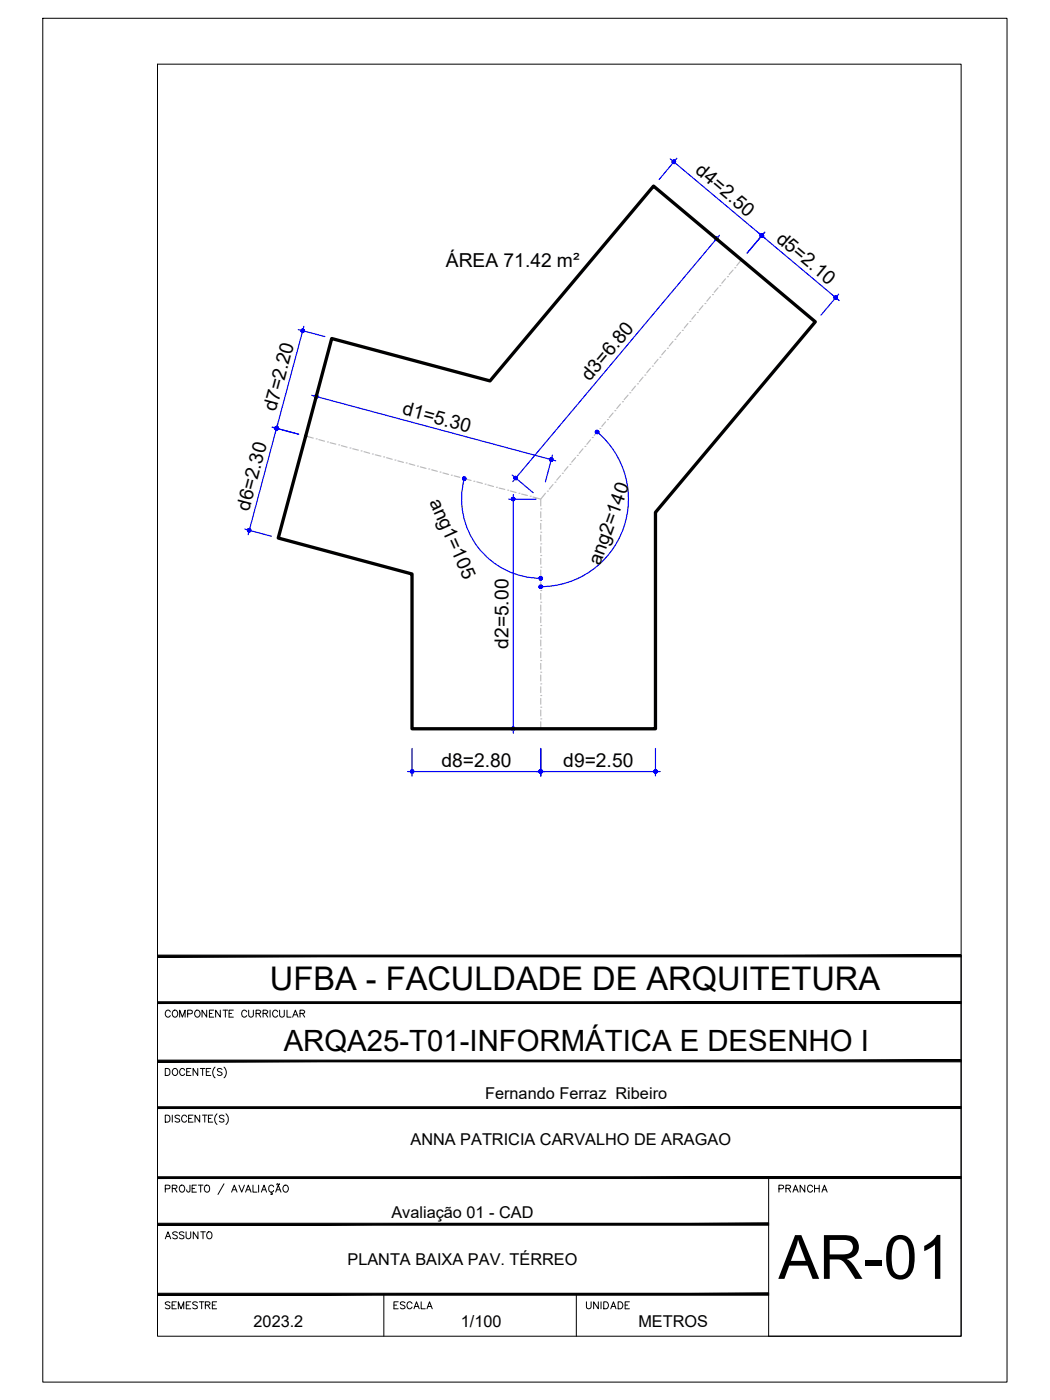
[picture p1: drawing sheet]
<svg xmlns="http://www.w3.org/2000/svg" width="229mm" height="305mm" viewBox="0 0 229 305" stroke-linecap="round" stroke-linejoin="round" font-family="sans-serif">
<!-- layer: ARQ_EIXO CINZA 04 -->
<g fill="none" stroke="#bababa" stroke-width=".25">
<path d="M159.6 58.8l-.9 .9M160 58.3h.1M161.4 56.6l-1 1.2M142 79.7h.1M143.3 78.2l-.8 1M143.7 77.8h.1M144.9 76.3l-.8 1M145.3 75.8h.1M146.5 74.3l-.8 1M146.9 73.9h.1M148.2 72.4l-.9 1M148.5 71.9h.1"/>
<path d="M149.8 70.4l-.8 1M150.2 70h.1M151.4 68.5l-.8 1M151.8 68h.1M153 66.5l-.8 1M153.5 66.1h.1M154.7 64.6l-.8 1M155.1 64.1h.1M156.3 62.7l-.8 .9M156.7 62.2h.1M157.9 60.7l-.8 1M158.4 60.2h.1"/>
<path d="M66.5 95l1.7 .4M68.8 95.5h.1M69.4 95.7l1.3 .4M71.3 96.2h.1M71.9 96.4l1.2 .3M73.7 96.9h.1M74.3 97l1.3 .4M76.2 97.5h.1M76.8 97.7l1.2 .3M78.6 98.2h.1M79.2 98.3l1.3 .4M81.1 98.8h.1"/>
<path d="M81.7 99l1.2 .3M83.5 99.5h.1M84.2 99.7l1.2 .3M125.3 99.7l-.8 .9M125.7 99.1h.1M126.9 97.7l-.8 1M127.3 97.2h.1M128.6 95.8l-.8 .9M128.9 95.3h.1M130.2 93.8l-.8 1M130.6 93.3h.1M131.8 91.9l-.8 .9"/>
<path d="M132.2 91.4h.1M133.5 89.9l-.9 1M133.9 89.4h.1M135.1 88l-.8 .9M135.5 87.5h.1M136.7 86l-.8 1M137.1 85.5h.1M138.3 84.1l-.8 .9M138.8 83.6h.1M140 82.1l-.8 1M140.4 81.7h.1M141.6 80.2l-.8 1"/>
<path d="M86 100.2h.1M86.6 100.3l1.2 .4M88.4 100.8h.1M89.1 101l1.2 .3M90.9 101.5h.1M91.5 101.6l1.3 .4M93.3 102.1h.1M94 102.3l1.2 .3M95.8 102.8h.1M96.4 103l1.3 .3M98.3 103.5h.1M98.9 103.6l1.2 .3"/>
<path d="M100.7 104.1h.1M101.3 104.3l1.3 .3M103.2 104.8h.1M103.8 104.9l1.2 .3M105.6 105.4h.1M106.2 105.6l1.2 .3M108.1 106.1h.1M108.7 106.3l1.2 .3M110.5 106.7h.1M111.1 106.9l1.3 .3M113 107.4h.1M113.6 107.6l1.2 .3"/>
<path d="M115.4 108h.1M116 108.2l1.7 .5M117.7 118.4h.1M117.7 115.9h.1M117.7 113.3h.1M117.7 110.8h.1M117.7 111.4v1.3M117.7 114v1.2M117.7 116.5v1.3M117.7 119v1.3M118.7 107.4l-1 1.3v1.5M119.2 106.9h.1"/>
<path d="M120.4 105.5l-.8 1M120.8 105h.1M122 103.5l-.8 1M122.4 103h.1M123.7 101.6l-.8 1M124.1 101.1h.1M117.7 138.7h.1M117.7 136.2h.1M117.7 133.6h.1M117.7 131.1h.1M117.7 128.6h.1M117.7 126h.1"/>
<path d="M117.7 123.5h.1M117.7 120.9h.1M117.7 121.6v1.3M117.7 124.1v1.3M117.7 126.7v1.2M117.7 129.2v1.3M117.7 131.7v1.3M117.7 134.3v1.3M117.7 136.8v1.3M117.7 139.4v1.2M117.7 156.5h.1M117.7 154h.1"/>
<path d="M117.7 151.4h.1M117.7 148.9h.1M117.7 146.3h.1M117.7 143.8h.1M117.7 141.3h.1M117.7 141.9v1.3M117.7 144.4v1.3M117.7 147v1.3M117.7 149.5v1.3M117.7 152.1v1.2M117.7 154.6v1.3M117.7 157.1v1.6"/>
</g>
<!-- layer: COTA AZUL -->
<g fill="none" stroke="#00f" stroke-width=".25">
<path d="M145.9 34.6l20.7 17.3M147.4 34.5l-3.9 4.6M155.2 51.4l4.6 3.8M156.6 51.2l-45 53.7M165.1 50.7l17.6 14.7M166.5 50.5l-3.9 4.6M64.9 71.8l5.8 1.5M66.2 71l-12.2 45.4M182.6 64.1l-3.9 4.5M59.3 93l5.7 1.5M67.9 86.1l53.1 14.2M69.1 85.4l-1.6 5.8"/>
<path d="M120.3 99.1l-1.6 5.8M130 94a19.1 19.1 0 0 1 5.7 21.2 19.1 19.1 0 0 1-17.9 12.5M53.3 115.2l5.8 1.6M101.1 104.2a17.3 17.3 0 0 0 16.7 21.7M110.7 108.7h6M111.5 103.4l4.6 3.9M111.8 107.7v51.9M110.7 158.7h6M88.7 168h55M89.7 162.9v6.1M117.7 162.9v6.1M142.7 162.9v6.1"/>
</g>
<!-- layer: 0 -->
<g fill="#00f" stroke="#00f" stroke-width=".22">
<path d="M68.5 86.2v.2l.3-.1zM68.5 86.4l.3-.1-.2 .3zM68.8 86.3l-.2 .3 .1 .1z"/>
<path d="M68.8 86.3l-.1 .4h.2zM68.8 86.3l.3 .3-.2 .1zM68.8 86.3l.3 .3 .1-.2z"/>
<path d="M68.8 86.3l.4 .1v-.2zM69.1 86.1l.1 .1-.4 .1zM68.9 86l-.1 .3 .3-.2z"/>
<path d="M68.7 86l.1 .3 .1-.3zM68.6 86.1l.1-.1 .1 .3zM68.6 86.1l-.1 .1 .3 .1z"/>
<path d="M120 100l.4 .2v-.3zM120 100l.3-.2 .1 .1zM120.1 99.7l-.1 .3 .3-.2z"/>
<path d="M119.9 99.7l.1 .3 .1-.3zM119.8 99.8l.1-.1 .1 .3zM119.8 99.8l-.1 .1 .3 .1z"/>
<path d="M119.7 99.9v.3l.3-.2zM119.7 100.2l.3-.2-.2 .3zM120 100l-.2 .3 .1 .1z"/>
<path d="M120 100l-.1 .4h.2zM120 100l.3 .3-.2 .1zM120 100l.3 .3 .1-.1z"/>
<path d="M111.5 108.3l.3 .4v-.4zM111.5 108.3l.3 .4-.4-.2zM111.4 108.5v.2h.4z"/>
<path d="M111.4 108.7v.1l.4-.1zM111.4 108.8l.4-.1-.3 .3zM111.8 108.7l-.3 .3 .3 .1z"/>
<path d="M111.8 108.7v.4l.1-.1zM111.8 108.7l.3 .1-.2 .2zM111.8 108.7l.3 .1v-.1z"/>
<path d="M111.8 108.7h.3v-.2zM111.9 108.3l.2 .2-.3 .2zM111.8 108.3v.4l.1-.4z"/>
<path d="M111.8 158.7v.3h.1zM111.8 158.7l.3 .1-.2 .2zM111.8 158.7l.3 .1v-.1z"/>
<path d="M111.8 158.7h.3v-.2zM111.9 158.3l.2 .2-.3 .2zM111.8 158.3v.4l.1-.4z"/>
<path d="M111.5 158.3l.3 .4v-.4zM111.5 158.3l.3 .4-.4-.2zM111.4 158.5v.2h.4z"/>
<path d="M111.4 158.7v.1l.4-.1zM111.4 158.8l.4-.1-.3 .3zM111.8 158.7l-.3 .3h.3z"/>
<path d="M112.3 104.1l-.3 .3h.2zM112.3 104.1l.1 .3h-.2zM112.3 104.1l.1 .3 .2-.1z"/>
<path d="M112.3 104.1l.3 .2v-.2zM112.3 104.1l.3-.2v.2zM112.5 103.8l-.2 .3 .3-.2z"/>
<path d="M112.3 103.7v.4l.2-.3zM112.1 103.7h.2v.4zM112 103.8l.3 .3-.2-.4z"/>
<path d="M112 103.8l-.1 .2 .4 .1zM111.9 104l.4 .1-.4 .1zM111.9 104.2l.1 .2 .3-.3z"/>
<path d="M156 51.6v.4l.2-.3zM155.8 51.6h.2v.4zM155.7 51.7l.3 .3-.2-.4z"/>
<path d="M155.7 51.7l-.1 .2 .4 .1zM155.6 51.9l.4 .1-.4 .1zM155.6 52.1l.1 .2 .3-.3z"/>
<path d="M156 52l-.3 .3 .2 .1zM156 52l.1 .3-.2 .1zM156 52l.1 .3 .2-.1z"/>
<path d="M156 52l.3 .2v-.1zM156 52l.3-.1v.2zM156.2 51.7l-.2 .3 .3-.1z"/>
<path d="M146.4 35l-.1 .2h.4zM146.3 35.2h.4l-.4 .1zM146.3 35.3l.2 .2 .2-.3z"/>
<path d="M146.7 35.2l-.2 .3 .1 .1zM146.7 35.2l.2 .4h-.3zM146.7 35.2l.2 .4 .1-.1z"/>
<path d="M146.7 35.2l.3 .3 .1-.2zM146.7 35.2l.4-.1v.2zM146.9 34.9l-.2 .3 .4-.1z"/>
<path d="M146.8 34.8l-.1 .4 .2-.3zM146.6 34.9l.2-.1-.1 .4zM146.4 35l.3 .2-.1-.3z"/>
<path d="M165.9 51.3l.3 .2v-.1zM165.9 51.3l.3-.1v.2zM166.1 51l-.2 .3 .3-.1z"/>
<path d="M165.9 50.9v.4l.2-.3zM165.7 50.9h.2v.4zM165.6 51.1l.3 .2-.2-.4z"/>
<path d="M165.6 51.1l-.1 .1 .4 .1zM165.5 51.2l.4 .1-.4 .1zM165.5 51.4l.1 .2 .3-.3z"/>
<path d="M165.9 51.3l-.3 .3h.2zM165.9 51.3l.1 .3h-.2zM165.9 51.3l.1 .3 .2-.1z"/>
<path d="M165.6 51.1l-.1 .1 .4 .1zM165.5 51.2l.4 .1-.4 .1zM165.5 51.4l.1 .2 .3-.3z"/>
<path d="M165.9 51.3l-.3 .3h.2zM165.9 51.3l.1 .3h-.2zM165.9 51.3l.1 .3 .2-.1z"/>
<path d="M165.9 51.3l.3 .2v-.1zM165.9 51.3l.3-.1v.2zM166.1 51l-.2 .3 .3-.1z"/>
<path d="M165.9 50.9v.4l.2-.3zM165.7 50.9h.2v.4zM165.6 51.1l.3 .2-.2-.4z"/>
<path d="M181.9 64.8l.3 .2 .1-.1zM181.9 64.8l.4-.1v.2zM182.2 64.5l-.3 .3 .4-.1z"/>
<path d="M182 64.4l-.1 .4 .3-.3zM181.8 64.4h.2l-.1 .4zM181.7 64.6l.2 .2-.1-.4z"/>
<path d="M181.7 64.6l-.1 .1 .3 .1zM181.6 64.7l.3 .1-.3 .1zM181.6 64.9l.1 .2 .2-.3z"/>
<path d="M181.7 65.1l.2 .1v-.4zM181.9 64.8l.2 .4h-.2zM181.9 64.8l.2 .4 .1-.2z"/>
<path d="M60.1 92.9l.1 .4 .1-.4zM59.9 93l.2-.1 .1 .4zM59.9 93v.1l.3 .2z"/>
<path d="M59.9 93.1v.2h.3zM59.9 93.3h.3l-.3 .2zM59.9 93.5l.2 .1 .1-.3z"/>
<path d="M60.2 93.3l-.1 .3h.2zM60.2 93.3l.3 .2-.2 .1zM60.2 93.3l.3 .2 .1-.2z"/>
<path d="M60.2 93.3h.4v-.2zM60.2 93.3l.3-.3 .1 .1zM60.3 92.9l-.1 .4 .3-.3z"/>
<path d="M54.3 115.4l-.2 .4h.3zM54.3 115.4l.2 .3-.1 .1zM54.3 115.4l.2 .3 .1-.1z"/>
<path d="M54.3 115.4l.3 .2v-.2zM54.3 115.4l.2-.2 .1 .2zM54.4 115.1l-.1 .3 .2-.2z"/>
<path d="M54.1 115.1l.2 .3 .1-.3zM54 115.2l.1-.1 .2 .3zM54 115.2l-.1 .2h.4z"/>
<path d="M53.9 115.4v.2l.4-.2zM53.9 115.6l.4-.2-.3 .3zM54.3 115.4l-.3 .3 .1 .1z"/>
<path d="M60.2 93.3l-.1 .3h.2zM60.2 93.3l.3 .2-.2 .1zM60.2 93.3l.3 .2 .1-.2z"/>
<path d="M60.2 93.3h.4v-.2zM60.2 93.3l.3-.3 .1 .1zM60.3 92.9l-.1 .4 .3-.3z"/>
<path d="M60.1 92.9l.1 .4 .1-.4zM59.9 93l.2-.1 .1 .4zM59.9 93v.1l.3 .2z"/>
<path d="M59.9 93.1v.2h.3zM59.9 93.3h.3l-.3 .2zM59.9 93.5l.2 .1 .1-.3z"/>
<path d="M65.8 71.6l.1 .4 .1-.4zM65.7 71.8l.1-.2 .1 .4zM65.7 71.8l-.2 .1 .4 .1z"/>
<path d="M65.5 71.9v.2l.4-.1zM65.5 72.1l.4-.1-.2 .3zM65.9 72l-.2 .3h.1z"/>
<path d="M65.9 72l-.1 .3h.2zM65.9 72l.3 .3h-.2zM65.9 72l.3 .3 .1-.2z"/>
<path d="M65.9 72l.4 .1v-.2zM66.2 71.8l.1 .1-.4 .1zM66 71.6l-.1 .4 .3-.2z"/>
<path d="M117.7 168h.4v-.2zM117.9 167.6l.2 .2-.4 .2zM117.7 167.6v.4l.2-.4z"/>
<path d="M117.5 167.6l.2 .4v-.4zM117.5 167.6l.2 .4-.3-.2zM117.4 167.8l-.1 .2h.4z"/>
<path d="M117.3 168l.1 .1 .3-.1zM117.4 168.1l.3-.1-.2 .3zM117.7 168l-.2 .3h.2z"/>
<path d="M117.7 168v.3h.2zM117.7 168l.4 .1-.2 .2zM117.7 168l.4 .1v-.1z"/>
<path d="M89.4 168v.1l.3-.1zM89.4 168.1l.3-.1-.2 .3zM89.7 168l-.2 .3h.2z"/>
<path d="M89.7 168v.3h.2zM89.7 168l.3 .1-.1 .2zM89.7 168l.3 .1 .1-.1z"/>
<path d="M89.7 168h.4l-.1-.2zM89.9 167.6l.1 .2-.3 .2zM89.7 167.6v.4l.2-.4z"/>
<path d="M89.5 167.6l.2 .4v-.4zM89.5 167.6l.2 .4-.3-.2zM89.4 167.8v.2h.3z"/>
<path d="M142.7 168h.4l-.1-.2zM142.9 167.6l.1 .2-.3 .2zM142.7 167.6v.4l.2-.4z"/>
<path d="M142.5 167.6l.2 .4v-.4zM142.5 167.6l.2 .4-.3-.2zM142.4 167.8v.2h.3z"/>
<path d="M142.4 168v.1l.3-.1zM142.4 168.1l.3-.1-.2 .3zM142.7 168l-.2 .3h.2z"/>
<path d="M142.7 168v.3h.2zM142.7 168l.3 .1-.1 .2zM142.7 168l.3 .1 .1-.1z"/>
<path d="M117.3 168l.1 .1 .3-.1zM117.4 168.1l.3-.1-.2 .3zM117.7 168l-.2 .3h.2z"/>
<path d="M117.7 168v.3h.2zM117.7 168l.4 .1-.2 .2zM117.7 168l.4 .1v-.1z"/>
<path d="M117.7 168h.4v-.2zM117.9 167.6l.2 .2-.4 .2zM117.7 167.6v.4l.2-.4z"/>
<path d="M117.5 167.6l.2 .4v-.4zM117.5 167.6l.2 .4-.3-.2zM117.4 167.8l-.1 .2h.4z"/>
<path d="M101 103.8l.1 .4 .1-.4zM100.8 103.9l.2-.1 .1 .4zM100.8 103.9l-.1 .2 .4 .1z"/>
<path d="M100.7 104.1v.2l.4-.1zM100.7 104.3l.4-.1-.3 .3zM100.8 104.5l.2 .1 .1-.4z"/>
<path d="M101.1 104.2l-.1 .4h.2zM101.1 104.2l.2 .3-.1 .1zM101.1 104.2l.2 .3 .1-.2z"/>
<path d="M101.1 104.2l.3 .1v-.2zM101.3 103.9l.1 .2-.3 .1zM101.2 103.8l-.1 .4 .2-.3z"/>
<path d="M117.7 125.9h.4v-.2zM117.9 125.6l.2 .1-.4 .2zM117.7 125.5v.4l.2-.3z"/>
<path d="M117.5 125.6l.2 .3v-.4zM117.5 125.6l.2 .3-.3-.2zM117.4 125.7l-.1 .2h.4z"/>
<path d="M117.3 125.9l.1 .2 .3-.2zM117.4 126.1l.3-.2-.2 .3zM117.7 125.9l-.2 .3 .2 .1z"/>
<path d="M117.7 125.9v.4l.2-.1zM117.7 125.9l.4 .2-.2 .1zM117.7 125.9l.4 .2v-.2z"/>
<path d="M117.3 127.8l.1 .1 .3-.1zM117.4 127.9l.3-.1-.2 .3zM117.7 127.8l-.2 .3h.2z"/>
<path d="M117.7 127.8v.3h.2zM117.7 127.8l.4 .1-.2 .2zM117.7 127.8l.4 .1v-.1z"/>
<path d="M117.7 127.8h.4v-.2zM117.9 127.4l.2 .2-.4 .2zM117.7 127.4v.4l.2-.4z"/>
<path d="M117.5 127.4l.2 .4v-.4zM117.5 127.4l.2 .4-.3-.2zM117.4 127.6l-.1 .2h.4z"/>
<path d="M129.7 93.8l-.1 .2h.4zM129.6 94h.4l-.4 .1zM129.6 94.1l.2 .2 .2-.3z"/>
<path d="M130 94l-.2 .3 .1 .1zM130 94l.1 .4h-.2zM130 94l.1 .4 .2-.1z"/>
<path d="M130 94l.3 .3 .1-.2zM130 94l.3-.1 .1 .2zM130.2 93.8l-.2 .2 .3-.1z"/>
<path d="M130 93.7v.3l.2-.2zM129.9 93.7h.1v.3zM129.7 93.8l.3 .2-.1-.3z"/>
</g>
<path d="M72.2 73.7l34.5 9.2 35.6-42.4 35.2 29.6-34.8 41.4v47.2h-53v-33.7l-29.1-7.9z" fill="none" stroke="#000" stroke-width=".72"/>
<!-- layer: MRG_EXTERNA -->
<path d="M9.3 4h209.9v296.9h-209.9z" fill="none" stroke="#000" stroke-width=".22"/>
<!-- layer: MRG_INTERNA -->
<path d="M34.3 14h175v276.9h-175z" fill="none" stroke="#000" stroke-width=".22"/>
<!-- layer: SIMB_01 -->
<g fill="#000" stroke="#000" stroke-width=".22">
<path d="M34.3 218.1v.4l175-.4zM34.3 218.5l175-.4v.4z"/>
<path d="M34.3 207.9v.4l175-.4zM34.3 208.3l175-.4v.4z"/>
<path d="M34.3 230.8v.4l175-.4zM34.3 231.2l175-.4v.4z"/>
<path d="M34.3 256.2v.4l175-.4zM34.3 256.6l175-.4v.4z"/>
<path d="M34.3 241v.3l175-.3zM34.3 241.3l175-.3v.3z"/>
<path d="M34.3 266.3v.4l133-.4zM34.3 266.7l133-.4v.4z"/>
<path d="M34.3 282h133v-.4zM34.3 281.6h133l-133 .4z"/>
</g>
<g fill="none" stroke="#000" stroke-width=".22">
<path d="M45 219.9v1.5l-1-1.5v1.5M46.5 219.9h-.9v1.5h.9M48 219.9v1.5l-1.1-1.5v1.5M48.6 219.9h1M49.1 219.9v1.5M50.8 219.9h-.9v1.5h.9M54.1 219.9v1.1l.5 .4h.3l.3-.4v-1.1M58.8 219.9v1.5M60.9 219.9v1.1l.4 .4 .5-.2 .1-1.3M62.5 219.9v1.5h.9M209.3 208.1v82.8h-42v-34.5M36 232.6h.5a.82 .82 0 0 1 .5 .8 .82 .82 0 0 1-.5 .7h-.5z"/>
<path d="M37.1 220.3a.56 .56 0 0 0-.7-.4 .56 .56 0 0 0-.4 .6 .63 .63 0 0 0 .2 .8 .63 .63 0 0 0 .9-.2M37.7 220.1a.72 .72 0 0 1 1 .2 .72 .72 0 0 1-.3 1.1 .72 .72 0 0 1-.9-.4 .72 .72 0 0 1 .2-.9zM37.7 232.8a.72 .72 0 0 1 1 .2 .72 .72 0 0 1-.3 1.1 .72 .72 0 0 1-.9-.4 .72 .72 0 0 1 .2-.9zM39.1 221.4v-1.5l.6 1.5 .6-1.5v1.5M40.2 233a.56 .56 0 0 0-.6-.4 .56 .56 0 0 0-.5 .6 .63 .63 0 0 0 .3 .8 .63 .63 0 0 0 .8-.2M40.6 233.3h.6M40.9 220.7l.9-.1v-.5l-.3-.2h-.6v1.5M41.6 232.6h-1v1.5h1M42.7 220a.71 .71 0 0 1 .9 .7 .71 .71 0 0 1-.9 .7l-.3-.5v-.4zM43.1 232.6v1.5l-1.1-1.5v1.5M43.6 232.6h1M44.1 232.6v1.5"/>
<path d="M44.9 233.3h.6M45.6 220.6h.5M45.9 232.6h-1v1.5h1M46.8 232.3a1.57 1.57 0 0 0 0 2.4M48.3 232.8l-.3-.2-.7 .2 .2 .4 .5 .2 .3 .3v.2l-.3 .2-.7-.2M48.8 232.3a1.57 1.57 0 0 1 0 2.4M49.9 220.6h.5M53.7 220.3a.56 .56 0 0 0-.6-.4 .56 .56 0 0 0-.5 .6 .63 .63 0 0 0 .3 .8 .63 .63 0 0 0 .8-.2M55.8 220.6h.8l.2-.4-.4-.3h-.6v1.5M56.3 220.6l.5 .8M57.3 220.6h.8l.2-.4-.4-.3h-.6v1.5M57.8 220.6l.5 .8"/>
<path d="M60.5 220.3a.56 .56 0 0 0-.7-.4 .56 .56 0 0 0-.4 .6 .63 .63 0 0 0 .2 .8 .63 .63 0 0 0 .9-.2M63.7 221.4l.6-1.5 .6 1.5M63.9 220.9h.7M65.3 220.6h.9l.1-.4-.3-.3h-.7v1.5M65.8 220.6l.5 .8M36 242.8h.5a.82 .82 0 0 1 .5 .7 .82 .82 0 0 1-.5 .8h-.5zM36 258.8l.9-.1 .1-.6-1-.1v1.5M37.5 258.7l1-.1v-.5l-1-.1v1.5M37.5 242.8v1.5M38 258.7l.5 .8M39.1 243l-.3-.2-.7 .2 .2 .4 .7 .3 .1 .2v.2l-.3 .2-.7-.2M39.2 258.2a.72 .72 0 0 1 1 .2 .72 .72 0 0 1-.3 1.1 .72 .72 0 0 1-.9-.4 .72 .72 0 0 1 .2-.9z"/>
<path d="M40.6 243.2a.56 .56 0 0 0-.6-.4 .56 .56 0 0 0-.5 .6 .63 .63 0 0 0 .3 .8 .63 .63 0 0 0 .8-.2M41.1 243.5h.6M41.4 258l-.1 1.4-.4 .1-.2-.1-.1-.4M41.8 258.7h.6M42 242.8h-.9v1.5h.9M42.8 258h-1v1.5h1M43.2 258h1M43.5 242.8v1.5l-1-1.5v1.5M43.7 258v1.5M44.1 242.8h1M44.6 242.8v1.5M44.6 258.2a.63 .63 0 0 1 .8-.1 .63 .63 0 0 1 .2 .9 .57 .57 0 0 1-.5 .6 .57 .57 0 0 1-.6-.6z"/>
<path d="M45.4 243.5h.5M46.3 242.8h-.9v1.5h.9M47.2 242.5a1.57 1.57 0 0 0 0 2.3M48.8 243l-.4-.2-.6 .2 .1 .4 .7 .3 .2 .2v.2l-.4 .2-.6-.2M48.8 257.7l-1.3 2.4M49.2 242.5a1.57 1.57 0 0 1 0 2.3M50.4 259.5l.6-1.5 .6 1.5M50.7 259h.7M52 258l.6 1.5 .6-1.5M53.5 259.5l.6-1.5 .6 1.5M53.7 259h.7M55.1 258v1.5h.9"/>
<path d="M56.3 258v1.5M56.9 259.5l.6-1.5 .5 1.5M57.1 259h.7M59.1 259.5v.3l.2 .2h-.4M59.6 258.4a.6 .6 0 0 0-.9-.3 .6 .6 0 0 0-.2 .9 .54 .54 0 0 0 .4 .5 .54 .54 0 0 0 .7-.3M60 259.5l.6-1.5 .6 1.5M60.2 259h.8M60.3 257.8l-.1 .1M60.3 257.8h.2M60.5 257.8l.1 .1M60.6 257.9h.2M60.9 257.7l-.1 .2"/>
<path d="M61.8 258.2a.72 .72 0 0 1 1 .2 .72 .72 0 0 1-.3 1.1 .72 .72 0 0 1-.9-.4 .72 .72 0 0 1 .2-.9zM83.6 281.8v9.1M125.5 281.8v9.1"/>
</g>
<text font-size="13.3" x="169.5" y="278.4">AR-01</text>
<text font-size="7.1" x="58.8" y="215.6">UFBA - FACULDADE DE ARQUITETURA</text>
<text font-size="6.4" x="61.8" y="228.9">ARQA25-T01-INFORMÁTICA E DESENHO I</text>
<g font-size="4.4">
<text x="168.3" y="260.7">PRANCHA</text>
<text x="34.9" y="270.9">ASSUNTO</text>
<text x="34.9" y="286.1">SEMESTRE</text>
<text x="84.7" y="286.1">ESCALA</text>
<text x="126.3" y="286.1">UNIDADE</text>
</g>
<g font-size="4.2">
<text x="151.1" y="37.5" transform="rotate(40 151.1 37.5)">d4=2.50</text>
<text x="168.7" y="52.4" transform="rotate(40 168.7 52.4)">d5=2.10</text>
<text x="97.1" y="58.2">ÁREA 71.42 m²</text>
<text x="128.4" y="83.2" transform="rotate(-50 128.4 83.2)">d3=6.80</text>
<text x="60.1" y="89.7" transform="rotate(-75 60.1 89.7)">d7=2.20</text>
<text x="87.4" y="90.2" transform="rotate(15 87.4 90.2)">d1=5.30</text>
<text x="54.2" y="111.4" transform="rotate(-75 54.2 111.4)">d6=2.30</text>
<text x="93.4" y="109.3" transform="rotate(66 93.4 109.3)">ang1=105</text>
<text x="130.7" y="123.3" transform="rotate(-70 130.7 123.3)">ang2=140</text>
<text x="110.7" y="141.3" transform="rotate(-90 110.7 141.3)">d2=5.00</text>
<text x="96.1" y="166.9">d8=2.80</text>
<text x="122.6" y="166.9">d9=2.50</text>
</g>
<g font-size="3.5">
<text x="105.6" y="239.3">Fernando Ferraz Ribeiro</text>
<text x="89.4" y="249.3">ANNA PATRICIA CARVALHO DE ARAGAO</text>
<text x="85.2" y="265.2">Avaliação 01 - CAD</text>
<text x="75.6" y="275.4">PLANTA BAIXA PAV. TÉRREO</text>
<text x="55.2" y="289">2023.2</text>
<text x="100.3" y="289">1/100</text>
<text x="139" y="289">METROS</text>
</g>
</svg>
